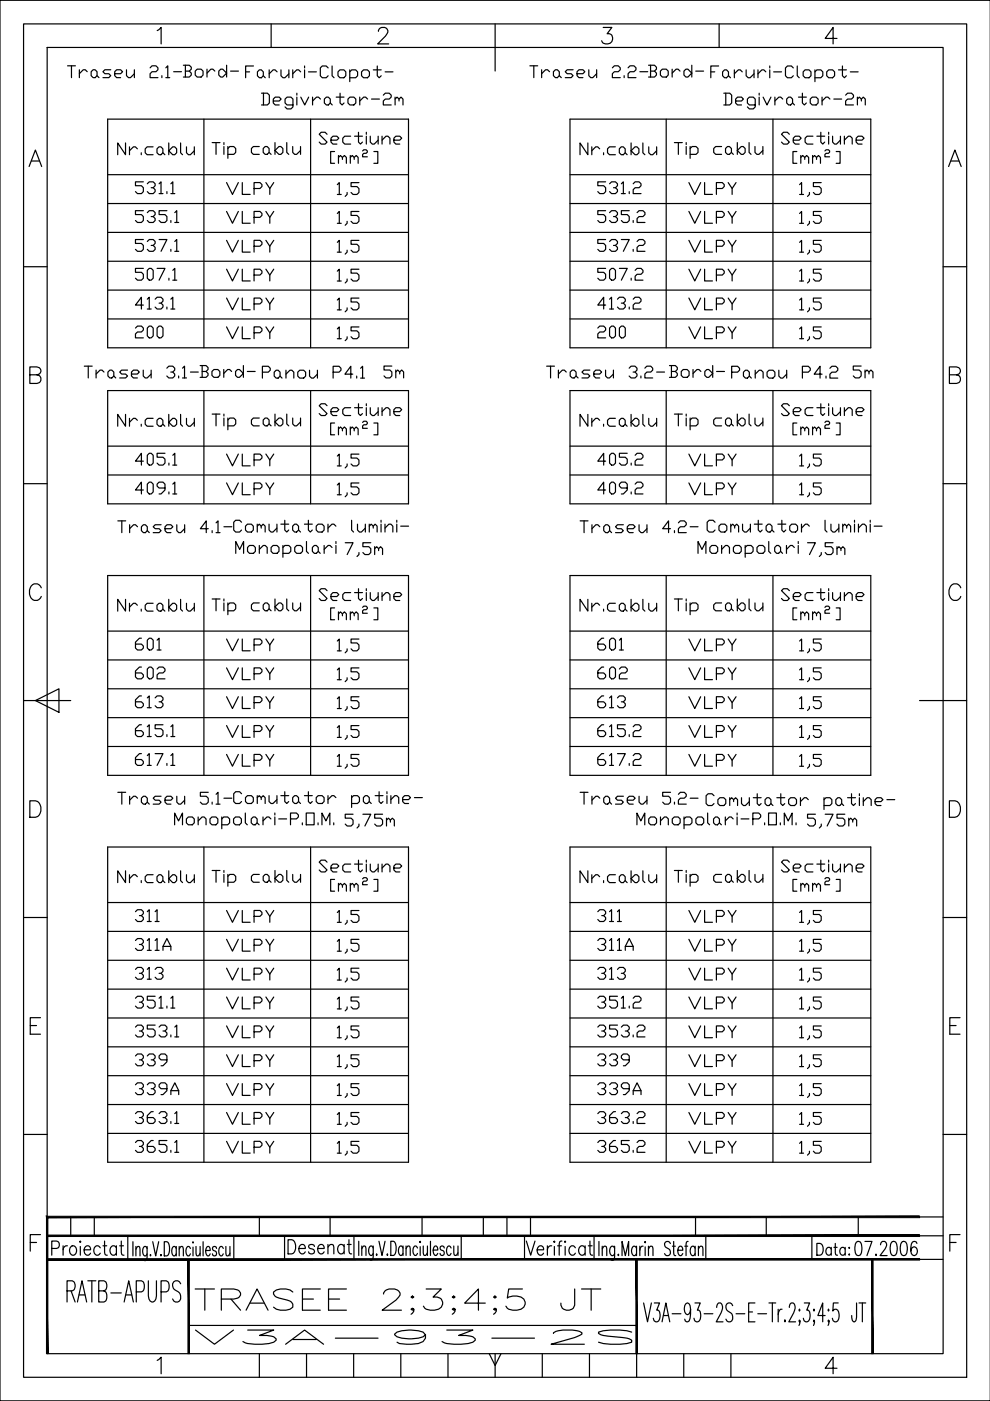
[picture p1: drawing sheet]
<svg xmlns="http://www.w3.org/2000/svg" width="210mm" height="297mm" viewBox="0 0 210 297" stroke-linecap="round" stroke-linejoin="round" font-family="sans-serif">
<!-- layer: 0 -->
<g fill="none" stroke="#000" stroke-width=".25">
<path d="M5 5.1h200v286.9h-200zM10 10.1h190v276.9h-190zM33.3 6.5l.9-.7v3.5M53.7 14h-1.6v2.5M55 14.8h.4l.4 .4v.9l-.4 .4h-.4l-.4-.4v-.9zM55.4 19.8h1.3l.4 .4v1.6l-.4 .5h-1.3M55.8 16.1l.4 .4M55.9 19.8v2.5M57.1 14.8v1.7M57.5 5.1v5M58.7 15.2l-.4-.4h-.4l-.8 .8M59.6 14.8v1.3l.4 .4h.4l.8-.9"/>
<path d="M61.2 14.8v1.7M62.1 14.8v1.7M62.9 19.8v.4M63.7 15.2l-.4-.4h-.4l-.8 .8M64.6 14v.4M64.6 14.8v1.7M65.4 15.2h1.7M69.6 14.4l-.4-.4h-.9l-.4 .4v1.7l.4 .4h.9l.4-.4M70.4 14v2.1l.4 .4M72.1 14.8h.8l.4 .4v.9l-.4 .4h-.8l-.4-.4v-.9zM72.1 19.8v2l.4 .5 .4-.5M74.2 15.2l.4-.4h.8l.4 .4v.9l-.4 .4h-1.2"/>
<path d="M74.2 14.8v2.5M76.7 15.2l.4-.4h.8l.4 .4v.9l-.4 .4h-.8l-.4-.4zM79.2 14.8h1.6M80 14v2.1l.4 .4 .4-.4M80.2 6.6a.87 .87 0 0 1 .7-.8h.7a.85 .85 0 0 1 .5 1.4l-2 2.1h2.3M81.7 15.2h1.6M105 5.1v10M127.9 5.8h1.8l-1 1.4a1.12 1.12 0 0 1 1.2 1.2 1.12 1.12 0 0 1-1.5 .9l-.5-.1-.3-.6M152.4 14h-1.7v2.5M152.5 5.1v5M153.5 19.8h1.2l.4 .4v1.6l-.4 .5h-1.2M153.6 14.8h.4l.5 .4v.9l-.5 .4h-.4l-.4-.4v-.9z"/>
<path d="M153.9 19.8v2.5M154.5 16.1l.4 .4M155.7 14.8v1.7M157.4 15.2l-.4-.4h-.5l-.8 .8M158.2 14.8v1.3l.4 .4h.4l.9-.9M159.9 14.8v1.7M160.7 14.8v1.7M161 19.8v.4M162.4 15.2l-.4-.4h-.5l-.8 .8M163.2 14v.4M163.2 14.8v1.7M164 15.2h1.7"/>
<path d="M168.2 14.4l-.4-.4h-.8l-.5 .4v1.7l.5 .4h.8l.4-.4M169 14v2.1l.4 .4M170.1 19.8v2l.4 .5 .5-.5M170.7 14.8h.8l.4 .4v.9l-.4 .4h-.8l-.4-.4v-.9zM172.8 15.2l.4-.4h.8l.5 .4v.9l-.5 .4h-1.2M172.8 14.8v2.5M175.3 15.2l.4-.4h.8l.5 .4v.9l-.5 .4h-.8l-.4-.4zM177.5 8.1h-2.5l1.6-2.3v3.5M177.8 14.8h1.7M178.6 14v2.1l.4 .4 .5-.4M180.3 15.2h1.6M210 .1h-210v296.9h210"/>
<path d="M6.2 35.3l1.3-3.5 1.3 3.5M6.7 34.1h1.6M22.8 25.3h63.8v48.4h-63.8zM22.8 37h63.8M43.2 25.3v48.4M45 30.2h1.6M45.8 30.2v2.5M47.5 30.2v.5M47.5 31.1v1.6M48.3 31.5l.4-.4h.9l.4 .4v.8l-.4 .4h-1.3M48.3 31.1v2.5M55 31.1h-1.3l-.4 .4v.8l.4 .4h1.3"/>
<path d="M56.2 31.1h.4l.5 .4v.8l-.5 .4h-.4l-.4-.4v-.8zM57.1 32.3l.4 .4M57.9 21.4h1.3l.4-.4-.4-.4h-.8l-.5 .4v.8l.5 .5h.8M58.3 31.9l.8-.8h.5l.4 .4v.8l-.4 .4h-.5zM58.3 30.2v2.5M60.8 30.2v2.1l.4 .4M62.1 31.1v1.2l.4 .4h.4l.8-.8M62.1 22.3h-1.2l-.5-.5v-.8l.5-.4h.8l.4 .4v1.7l-.4 .4h-.8l-.5-.4M62.9 20.6v1.7M63.7 31.1v1.6M63.8 20.6l.8 1.7 .8-1.7M65.9 25.3v48.4"/>
<path d="M66.3 20.6v1.7M67.9 21l-.4-.4h-.4l-.8 .8M68.8 21l.4-.4h.4l.4 .4v.8l-.4 .5h-.4l-.4-.5zM70 21.8l.4 .5M71.3 20.6h1.6M71.5 39.1l.4-.4v2.5M74.2 20.6h.8l.4 .4v.8l-.4 .5h-.8l-.4-.5v-.8zM76.1 38.7h-1.7v.9h1.3l.4 .4v.8l-.4 .4h-.8l-.5-.4M76.3 20.6v1.7M77.9 21l-.4-.4h-.4l-.8 .8M78.8 21h1.6M81.3 20.2l.4-.4h.8l.4 .4v.4l-.4 .4h-.8l-.4 .4v.9h1.6"/>
<path d="M83.8 21l.4-.4 .4 .4v.4M83.8 20.6v1.7M84.6 21l.4-.4 .4 .4v1.3M120.9 37h63.7M120.9 25.3h63.7v48.4h-63.7zM141.2 25.3v48.4M143 30.2h1.7M143.8 30.2v2.5M145.5 30.2v.5M145.5 31.1v1.6M146.3 31.5l.4-.4h.9l.4 .4v.8l-.4 .4h-1.3M146.3 31.1v2.5"/>
<path d="M153 31.1h-1.3l-.4 .4v.8l.4 .4h1.3M154.2 31.1h.5l.4 .4v.8l-.4 .4h-.5l-.4-.4v-.8zM155.1 32.3l.4 .4M156 21.4h1.2l.4-.4-.4-.4h-.8l-.4 .4v.8l.4 .5h.8M156.3 31.9l.9-.8h.4l.4 .4v.8l-.4 .4h-.4zM156.3 30.2v2.5M158.8 30.2v2.1l.4 .4M160.1 31.1v1.2l.4 .4h.4l.8-.8M160.1 22.3h-1.2l-.4-.5v-.8l.4-.4h.8l.4 .4v1.7l-.4 .4h-.8l-.4-.4M161 20.6v1.7M161.7 31.1v1.6M161.8 20.6l.8 1.7 .9-1.7"/>
<path d="M163.9 25.3v48.4M164.3 20.6v1.7M166 21l-.5-.4h-.4l-.8 .8M166.8 21l.4-.4h.4l.4 .4v.8l-.4 .5h-.4l-.4-.5zM168 21.8l.5 .5M169.3 20.6h1.7M169.5 39.1l.5-.4v2.5M171.8 21l.4-.4h.8l.5 .4v.8l-.5 .5h-.8l-.4-.5zM174.1 38.7h-1.6v.9h1.2l.4 .4v.8l-.4 .4h-.8l-.4-.4M174.3 20.6v1.7M176 21l-.5-.4h-.4l-.8 .8M176.8 21h1.7"/>
<path d="M179.3 20.2l.4-.4h.8l.5 .4v.4l-.5 .4h-.8l-.4 .4v.9h1.7M181.8 21l.4-.4 .4 .4v.4M181.8 20.6v1.7M182.6 21l.4-.4 .5 .4v1.3M201.1 35.3l1.4-3.5 1.3 3.5M201.6 34.1h1.7M5 56.6h5M22.8 55.4h63.8M22.8 49.3h63.8M22.8 43.2h63.8M71.5 57.5l.4-.4v2.5M71.5 41.2h.8"/>
<path d="M71.5 59.6h.8M73.6 40.8v.4l-.4 .4M73.6 59.2v.4l-.4 .4M76.1 57.1h-1.7v.8h1.3l.4 .4v.9l-.4 .4h-.8l-.5-.4M120.9 55.4h63.7M120.9 49.3h63.7M120.9 43.2h63.7M169.5 57.5l.5-.4v2.5M169.5 41.2h.9M169.5 59.6h.9M171.6 40.8v.4l-.4 .4M171.6 59.2v.4l-.4 .4"/>
<path d="M174.1 57.1h-1.6v.8h1.2l.4 .4v.9l-.4 .4h-.8l-.4-.4M200 56.6h5M6.3 79.5h1.5l.5-.2a.8 .8 0 0 0 0-1.3l-.5-.2h-1.5v3.5h1.5a.92 .92 0 0 0 .9-.9 .92 .92 0 0 0-.9-.9M22.8 61.5h63.8M22.8 67.6h63.8M120.9 61.5h63.7M120.9 67.6h63.7M201.3 79.5h1.5l.5-.2a.82 .82 0 0 0 0-1.3l-.5-.2h-1.5v3.5h1.5a.92 .92 0 0 0 .9-.9 .92 .92 0 0 0-.9-.9M22.8 82.8h63.8v24h-63.8zM22.8 94.6h63.8M43.2 82.8v24M45 87.8h1.6"/>
<path d="M45.8 87.8v2.5M47.5 87.8v.4M47.5 88.6v1.7M48.3 89l.4-.4h.9l.4 .4v.9l-.4 .4h-1.3M48.3 88.6v2.5M55 88.6h-1.3l-.4 .4v.9l.4 .4h1.3M55.8 89l.4-.4h.4l.5 .4v.9l-.5 .4h-.4l-.4-.4zM57.1 89.9l.4 .4M58.3 89.5l.8-.9h.5l.4 .4v.9l-.4 .4h-.5zM58.3 87.8v2.5M60.8 87.8v2.1l.4 .4M62.1 88.6v1.3l.4 .4h.4l.8-.8"/>
<path d="M63.7 88.6v1.7M65.9 82.8v24M71.5 96.7l.4-.4v2.5M71.5 98.8h.8M73.6 98.4v.4l-.4 .4M76.1 96.3h-1.7v.8h1.3l.4 .4v.9l-.4 .4h-.8l-.5-.4M120.9 82.8h63.7v24h-63.7zM120.9 94.6h63.7M141.2 82.8v24M143 87.8h1.7M143.8 87.8v2.5M145.5 87.8v.4"/>
<path d="M145.5 88.6v1.7M146.3 89l.4-.4h.9l.4 .4v.9l-.4 .4h-1.3M146.3 88.6v2.5M153 88.6h-1.3l-.4 .4v.9l.4 .4h1.3M153.8 89l.4-.4h.5l.4 .4v.9l-.4 .4h-.5l-.4-.4zM155.1 89.9l.4 .4M156.3 89.5l.9-.9h.4l.4 .4v.9l-.4 .4h-.4zM156.3 87.8v2.5M158.8 87.8v2.1l.4 .4M160.1 88.6v1.3l.4 .4h.4l.8-.8M161.7 88.6v1.7M163.9 82.8v24"/>
<path d="M169.5 96.7l.5-.4v2.5M169.5 98.8h.9M171.6 98.4v.4l-.4 .4M174.1 96.3h-1.6v.8h1.2l.4 .4v.9l-.4 .4h-.8l-.4-.4M5 102.5h5M22.8 100.7h63.8M50 117.3v-2.5l.8 1.7 .8-1.7v2.5M52.9 115.7h.8l.4 .4v.8l-.4 .4h-.8l-.4-.4v-.8zM55 116.5l.8-.8h.4l.5 .4v1.2M55 115.7v1.6M57.5 116.1l.4-.4h.8l.5 .4v.8l-.5 .4h-.8l-.4-.4zM60 116.1l.4-.4h.8l.4 .4v.8l-.4 .4h-1.2"/>
<path d="M60 115.7v2.4M62.9 115.7h.8l.4 .4v.8l-.4 .4h-.8l-.4-.4v-.8zM65 114.8v2.1l.4 .4M66.6 115.7h.5l.4 .4v.8l-.4 .4h-.5l-.4-.4v-.8zM67.5 116.9l.4 .4M68.7 115.7v1.6M70.4 116.1l-.4-.4h-.4l-.9 .8M120.9 100.7h63.7M148 117.3v-2.5l.8 1.7 .9-1.7v2.5M150.9 115.7h.9l.4 .4v.8l-.4 .4h-.9l-.4-.4v-.8zM153 116.5l.8-.8h.5l.4 .4v1.2M153 115.7v1.6"/>
<path d="M155.9 115.7h.8l.5 .4v.8l-.5 .4h-.8l-.4-.4v-.8zM158 116.1l.4-.4h.8l.5 .4v.8l-.5 .4h-1.2M158 115.7v2.4M160.5 116.1l.4-.4h.8l.5 .4v.8l-.5 .4h-.8l-.4-.4zM163 114.8v2.1l.4 .4M164.7 115.7h.4l.4 .4v.8l-.4 .4h-.4l-.4-.4v-.8zM165.5 116.9l.4 .4M166.8 115.7v1.6M168.4 116.1l-.4-.4h-.4l-.8 .8M200 102.5h5M8.8 124.6a1.28 1.28 0 0 0-1.5-.8 1.28 1.28 0 0 0-1 1.3 1.52 1.52 0 0 0 .3 1.7 1.52 1.52 0 0 0 1.6 .3l.6-.6M22.8 122h63.8v42.4h-63.8z"/>
<path d="M22.8 133.8h63.8M22.8 139.9h63.8M43.2 122v42.4M45 127h1.6M45.8 127v2.5M47.5 127v.4M47.5 127.8v1.7M48.3 128.3l.4-.5h.9l.4 .5v.8l-.4 .4h-1.3M48.3 127.8v2.5M55 127.8h-1.3l-.4 .5v.8l.4 .4h1.3M56.2 127.8h.4l.5 .5v.8l-.5 .4h-.4l-.4-.4v-.8zM57.1 129.1l.4 .4"/>
<path d="M58.3 127v2.5M59.1 127.8h.5l.4 .5v.8l-.4 .4h-.5l-.8-.8zM60.8 127v2.1l.4 .4M62.1 127.8v1.3l.4 .4h.4l.8-.8M63.7 127.8v1.7M65.9 122v42.4M120.9 122h63.7v42.4h-63.7zM120.9 133.8h63.7M120.9 139.9h63.7M141.2 122v42.4M143 127h1.7M143.8 127v2.5"/>
<path d="M145.5 127v.4M145.5 127.8v1.7M146.3 128.3l.4-.5h.9l.4 .5v.8l-.4 .4h-1.3M146.3 127.8v2.5M153 127.8h-1.3l-.4 .5v.8l.4 .4h1.3M154.2 127.8h.5l.4 .5v.8l-.4 .4h-.5l-.4-.4v-.8zM155.1 129.1l.4 .4M156.3 128.7l.9-.9h.4l.4 .5v.8l-.4 .4h-.4zM156.3 127v2.5M158.8 127v2.1l.4 .4M160.1 127.8v1.3l.4 .4h.4l.8-.8M161.7 127.8v1.7"/>
<path d="M163.9 122v42.4M203.7 124.6a1.29 1.29 0 0 0-1.5-.8 1.29 1.29 0 0 0-1 1.3 1.61 1.61 0 0 0 1.7 2.2l.6-.5 .2-.3M5 148.5h10M7.5 148.5l5-2.5v5zM22.8 146h63.8M22.8 152.2h63.8M22.8 158.3h63.8M30 159.8h-.4l-.9 .8v1.3l.4 .4h.9l.4-.4v-.4l-.4-.5h-1.3M32.9 159.8h1.7l-1.3 2.5M71.5 148.1l.4-.4v2.5M71.5 150.2h.8M73.6 149.8v.4l-.4 .4"/>
<path d="M76.1 147.7h-1.7v.9h1.3l.4 .4v.8l-.4 .4h-.8l-.5-.4M120.9 146h63.7M120.9 152.2h63.7M120.9 158.3h63.7M169.5 148.1l.5-.4v2.5M169.5 150.2h.9M171.6 149.8v.4l-.4 .4M174.1 147.7h-1.6v.9h1.2l.4 .4v.8l-.4 .4h-.8l-.4-.4M195 148.5h10M6.3 169.8h1.2a1.86 1.86 0 0 1 1.2 1.7 1.86 1.86 0 0 1-1.2 1.8h-1.2zM22.8 179.6h63.8v66.8h-63.8zM31.2 160.2l.4-.4v2.5"/>
<path d="M31.2 162.3h.9M35.4 161.9v.4M36.2 160.2l.4-.4v2.5M36.2 162.3h.9M37 174.9v-2.5l.9 1.6 .8-1.6v2.5M39.5 173.6l.4-.4h.9l.4 .4v.9l-.4 .4h-.9l-.4-.4zM42 174l.9-.8h.4l.4 .4v1.3M42 173.2v1.7M43.2 179.6v66.8M44.9 173.2h.9l.4 .4v.9l-.4 .4h-.9l-.4-.4v-.9zM47 173.6l.4-.4h.9l.4 .4v.9l-.4 .4h-1.3M47 173.2v2.5"/>
<path d="M49.9 173.2h.9l.4 .4v.9l-.4 .4h-.9l-.4-.4v-.9zM52 172.4v2.1l.4 .4M52 169.1l.5-.4h.8l.4 .4v.8l-.4 .5h-.8l-.5-.5zM53.3 173.6l.4-.4h.4l.4 .4v.9l-.4 .4h-.4l-.4-.4zM54.5 174.5l.4 .4M54.5 169.1l.5-.4 .4 .4v.4M54.5 168.7v1.7M55.4 169.1l.4-.4 .4 .4v1.3M55.8 173.2v1.7M57 168.7v1.2l.5 .5h.4l.8-.9M57.4 173.6l-.4-.4h-.4l-.8 .8M58.3 172.4v.4"/>
<path d="M58.3 173.2v1.7M58.7 168.7v1.7M59.1 173.6h1.7M59.6 168.7h1.6M60.4 167.9v2l.4 .5 .4-.5M61.6 173.6h1.3l.4-.4v-.4l-.4-.4h-1.3v2.5M62.1 169.1l.4-.4h.4l.4 .4v.8l-.4 .5h-.4l-.4-.5zM63.3 169.9l.4 .5M64.1 174.5v.4M64.5 168.7h1.7M64.9 172.4h1.7v2.5h-1.7zM65.4 167.9v2l.4 .5 .4-.5"/>
<path d="M65.9 179.6v66.8M67 169.1l.5-.4h.8l.4 .4v.8l-.4 .5h-.8l-.5-.5zM67.4 174.5v.4M68.3 174.9v-2.5l.8 1.6 .8-1.6v2.5M69.5 168.7v1.7M71.2 169.1l-.4-.4h-.4l-.9 .8M74.5 169.1l.5-.4h.8l.4 .4v.8l-.4 .5h-1.3M74.5 168.7v2.5M77 169.1l.5-.4h.4l.4 .4v.8l-.4 .5h-.4l-.5-.5zM79.5 168.7h1.7M80.4 167.9v2l.4 .5 .4-.5M82 167.9v.4"/>
<path d="M82 168.7v1.7M82.9 169.5l.8-.8h.4l.4 .4v1.3M82.9 168.7v1.7M85.4 169.5h1.2l.4-.4-.4-.4h-.8l-.4 .4v.8l.4 .5h.8M87.9 169.1h1.6M120.9 179.6h63.7v66.8h-63.7zM135 174.9v-2.5l.9 1.6 .8-1.6v2.5M137.5 173.6l.5-.4h.8l.4 .4v.9l-.4 .4h-.8l-.5-.4zM140 174l.9-.8h.4l.4 .4v1.3M140 173.2v1.7M141.2 179.6v66.8M142.5 173.6l.5-.4h.8l.4 .4v.9l-.4 .4h-.8l-.5-.4z"/>
<path d="M145 173.6l.5-.4h.8l.4 .4v.9l-.4 .4h-1.3M145 173.2v2.5M163.9 179.6v66.8M201.3 169.8h1.2a1.86 1.86 0 0 1 1.2 1.7 1.86 1.86 0 0 1-1.2 1.8h-1.2zM5 194.5h5M22.8 191.4h63.8M22.8 197.5h63.8M45 184.6h1.6M45.8 184.6v2.5M47.5 184.6v.4M47.5 185.4v1.7M48.3 185.8l.4-.4h.9l.4 .4v.8l-.4 .5h-1.3"/>
<path d="M48.3 185.4v2.5M55 185.4h-1.3l-.4 .4v.8l.4 .5h1.3M55.8 185.8l.4-.4h.4l.5 .4v.8l-.5 .5h-.4l-.4-.5zM57.1 186.6l.4 .5M58.3 186.2l.8-.8h.5l.4 .4v.8l-.4 .5h-.5zM58.3 184.6v2.5M60.8 184.6v2l.4 .5M62.1 185.4v1.2l.4 .5h.4l.8-.9M63.7 185.4v1.7M120.9 191.4h63.7M120.9 197.5h63.7M143 184.6h1.7"/>
<path d="M143.8 184.6v2.5M145.5 184.6v.4M145.5 185.4v1.7M146.3 185.8l.4-.4h.9l.4 .4v.8l-.4 .5h-1.3M146.3 185.4v2.5M153 185.4h-1.3l-.4 .4v.8l.4 .5h1.3M153.8 185.8l.4-.4h.5l.4 .4v.8l-.4 .5h-.5l-.4-.5zM155.1 186.6l.4 .5M156.3 186.2l.9-.8h.4l.4 .4v.8l-.4 .5h-.4zM156.3 184.6v2.5M158.8 184.6v2l.4 .5M160.1 185.4v1.2l.4 .5h.4l.8-.9"/>
<path d="M161.7 185.4v1.7M200 194.5h5M6.4 217.4h1.3M8.6 215.8h-2.2v3.5h2.2M22.8 215.8h63.8M22.8 203.6h63.8M22.8 209.7h63.8M71.5 205.7l.4-.4v2.5M71.5 207.8h.8M73.6 207.4v.4l-.4 .4M76.1 205.3h-1.7v.8h1.3l.4 .4v.9l-.4 .4h-.8l-.5-.4M120.9 215.8h63.7"/>
<path d="M120.9 203.6h63.7M120.9 209.7h63.7M169.5 205.7l.5-.4v2.5M169.5 207.8h.9M171.6 207.4v.4l-.4 .4M174.1 205.3h-1.6v.8h1.2l.4 .4v.9l-.4 .4h-.8l-.4-.4M201.4 217.4h1.3M203.5 215.8h-2.1v3.5h2.1M22.8 234.2h63.8M22.8 228.1h63.8M22.8 222h63.8M71.5 224.1l.4-.5v2.5"/>
<path d="M71.5 226.1h.8M73.6 225.7v.4l-.4 .5M76.1 223.6h-1.7v.9h1.3l.4 .4v.8l-.4 .4h-.8l-.5-.4M120.9 234.2h63.7M120.9 228.1h63.7M120.9 222h63.7M169.5 224.1l.5-.5v2.5M169.5 226.1h.9M171.6 225.7v.4l-.4 .5M174.1 223.6h-1.6v.9h1.2l.4 .4v.8l-.4 .4h-.8l-.4-.4M5 240.5h5M22.8 240.3h63.8"/>
<path d="M71.5 242.4l.4-.4v2.5M71.5 244.5h.8M73.6 244.1v.4l-.4 .4M76.1 242h-1.7v.8h1.3l.4 .4v.9l-.4 .4h-.8l-.5-.4M120.9 240.3h63.7M169.5 242.4l.5-.4v2.5M169.5 244.5h.9M171.6 244.1v.4l-.4 .4M174.1 242h-1.6v.8h1.2l.4 .4v.9l-.4 .4h-.8l-.4-.4M195 258h5M200 240.5h5M6.4 263.4h1.3"/>
<path d="M8.6 261.8h-2.2v3.5M195 267h5M195 262h5M201.4 263.4h1.3M203.5 261.8h-2.1v3.5M33.3 288.4l.9-.6v3.5M55 287v5M65 287v5M75 287v5M85 287v5M95 287v5M103.7 287l1.3 2.5 1.2-2.5"/>
<path d="M105 287v5M115 287v5M125 287v5M135 287v5M145 287v5M155 287v5M177.5 290.1h-2.5l1.6-2.3v3.5"/>
</g>
<!-- layer: INDICATOR -->
<g fill="none" stroke="#000" stroke-width=".25">
<path d="M15 258v4M20 258v4M55 258v4M70 258v4M89.5 258v4M102.5 258v4M107.5 258v4M112.5 258v4M147.5 258v4M162.5 258v4M182 258v4M11 264.7h1a.81 .81 0 0 0 .6-.8 .81 .81 0 0 0-.6-.8h-1v3"/>
<path d="M13.4 264.1v2M14.2 273.7h1.1a1.22 1.22 0 0 0 0-2.1h-1.1v4.5M14.3 264.1a.8 .8 0 0 0-.9 .9M15.1 273.7l.8 2.4M15.1 264.3a.8 .8 0 0 1 .9 .1 .8 .8 0 0 1 .2 .9 .81 .81 0 0 1-.9 .8 1.17 1.17 0 0 1-.2-1.8zM16.4 276.1l1-4.5 1 4.5M16.8 274.5h1.2M17 263.1l.1 .2-.1 .1-.1-.1zM17 264.3v1.8M17.8 265h1.4a.66 .66 0 0 0-.4-.8 .66 .66 0 0 0-.9 .4 .99 .99 0 0 0 .8 1.5l.5-.4M18.6 271.6h1.7M19.5 271.6v4.5"/>
<path d="M20.9 273.7h1.1a1.22 1.22 0 0 0 0-2.1h-1.1v4.5h1.1a1.39 1.39 0 0 0 0-2.4M21.3 264.6a.67 .67 0 0 0-.7-.5 .67 .67 0 0 0-.6 .5 1 1 0 0 0 .8 1.5l.5-.4M21.8 264.1h.8M22.2 263.1v2.5l.1 .4 .4 .1M23.5 274.1h2.2M24.7 264.6a.66 .66 0 0 0-.6-.5 .66 .66 0 0 0-.7 .5 1 1 0 0 0 .8 1.5l.5-.4M24.7 264.1v2M25.4 264.1h.8M25.7 263.1v2.5l.1 .4 .5 .1M26.3 276.1l1-4.5 1 4.5M26.7 274.5h1.2M27.1 262v5"/>
<path d="M28.2 263.3v3M28.8 264.8l.4-.5 .4 .1 .1 1.9M28.8 264.3v2M28.9 273.9h1.1a1.4 1.4 0 0 0 0-2.3h-1.1v4.5M31.2 264.3l-.1 2.7-.2 .3-.4-.2M31.2 264.7l-.3-.4h-.3a1.45 1.45 0 0 0 0 2h.3l.3-.5M31.5 271.6v3.2l.3 1 .4 .3 .6-.3 .3-.4 .1-3.8M31.9 266v.3zM32.4 263.3l.6 3 .6-3M34.1 266v.3zM34.2 273.9h1.1a1.4 1.4 0 0 0 0-2.3h-1.1v4.5M34.8 263.3h.6a2.24 2.24 0 0 1 0 3h-.6z"/>
<path d="M37.4 264.7l-.3-.4h-.3a1.45 1.45 0 0 0 0 2h.3l.3-.5M37.4 264.3v2M38 264.8l.4-.5 .4 .1 .1 1.9M38 264.3v2M38.3 272.2a.92 .92 0 0 0-1.3-.6 .92 .92 0 0 0-.3 1.4l.4 .5a1.52 1.52 0 0 1 1 2.3 .87 .87 0 0 1-1.5-.4M40.4 264.7l-.3-.4h-.3a1.45 1.45 0 0 0 0 2h.3l.3-.5M40.9 263.3v.3zM40.9 264.4v1.9M41.6 264.3v1.8l.4 .2 .4-.6M42.4 264.3v2M43.1 263.3v3M43.6 265.1h1l-.2-.7-.4-.1a1.43 1.43 0 0 0 0 2h.2l.4-.5"/>
<path d="M45.9 264.7l-.1-.3-.2-.1-.5 .1-.1 .3 .3 .4 .5 .3a.56 .56 0 0 1-.4 .9l-.3-.2-.1-.3M47.3 264.7l-.3-.4h-.2a1.45 1.45 0 0 0 0 2h.2l.3-.5M47.9 264.3l.1 1.8 .4 .2 .4-.6M48.8 264.3v2M49.6 262.2v5M60.3 261.9v5M61.1 262.8h.8a1.76 1.76 0 0 1 0 3h-.8zM63.4 264.7h1.3a.67 .67 0 0 0-.4-.8 .67 .67 0 0 0-.8 .4 1.01 1.01 0 0 0 .8 1.5l.4-.4M66.7 264.3a.67 .67 0 0 0-.7-.5 .67 .67 0 0 0-.6 .5l.4 .4 .5 .1a.55 .55 0 0 1 .3 .9 .71 .71 0 0 1-1.2-.3M67.4 264.7h1.3a.67 .67 0 0 0-.4-.8 .67 .67 0 0 0-.8 .4 1.01 1.01 0 0 0 .8 1.5l.4-.4M69.5 264.4l.6-.6 .6 .2 .1 1.8M69.5 263.8v2"/>
<path d="M73 264.3a.67 .67 0 0 0-.7-.5 .67 .67 0 0 0-.6 .5 1.01 1.01 0 0 0 .8 1.5l.5-.4M73 263.8v2M73.6 263.8h.8M74 262.8v2.5l.1 .4 .5 .1M75 262v5M76.1 263.2v3M76.7 264.7l.4-.5 .4 .1 .1 1.9M76.7 264.2v2M79.1 264.2v2.7l-.3 .3-.4-.2M79.1 264.6l-.3-.4h-.2a1.4 1.4 0 0 0 0 2h.2l.3-.5M79.9 265.9v.3zM80.3 263.2l.7 3 .6-3"/>
<path d="M82.1 265.9v.3zM82.9 263.2h.5a2.21 2.21 0 0 1 0 3h-.5zM85.4 264.6l-.3-.4h-.2a1.43 1.43 0 0 0 0 2h.2l.3-.5M85.4 264.2v2M86.1 264.7l.4-.5 .4 .1 .1 1.9M86.1 264.2v2M88.5 264.6l-.3-.4h-.2a1.43 1.43 0 0 0 0 2h.2l.3-.5M89.1 263.2v.3zM89.1 264.3v1.9M89.7 264.2l.1 1.8 .4 .2 .4-.6M90.6 264.2v2M91.3 263.2v3"/>
<path d="M91.8 265h1v-.3a.53 .53 0 0 0-.6-.5 1.43 1.43 0 0 0 0 2h.3l.3-.5M94.2 264.6l-.1-.3-.2-.1-.5 .1v.6l.5 .3a.52 .52 0 0 1 .2 .7 .52 .52 0 0 1-.7 .1l-.1-.3M95.6 264.6l-.3-.4h-.2a1.43 1.43 0 0 0 0 2h.2l.3-.5M96.2 264.2l.1 1.8 .4 .2 .4-.6M97.1 264.2v2M97.8 262v5M111.2 262v5M111.6 263.1l.9 3 .9-3M113.9 265h1.4a.66 .66 0 0 0-.5-.8 .66 .66 0 0 0-.8 .4 1 1 0 0 0 .8 1.5l.5-.4M116.1 264.1v2M117 264.1a.8 .8 0 0 0-.9 .9M117.5 263.1l.2 .2-.2 .1z"/>
<path d="M117.5 264.3v1.8M118.2 264.1h.8M119.1 263.1l-.4 .2-.1 .4v2.4M119.8 263.1l.1 .2-.1 .1-.1-.1zM119.8 264.3v1.8M122 264.6a.66 .66 0 0 0-.6-.5 .66 .66 0 0 0-.7 .5 1 1 0 0 0 .8 1.5l.5-.4M124.1 264.6a.67 .67 0 0 0-.7-.5 .67 .67 0 0 0-.6 .5 .99 .99 0 0 0 .8 1.5l.5-.4M124.1 264.1v2M124.7 264.1h.8M125.1 263.1v2.5l.1 .4 .5 .1M126 262v5M127 263.2v3"/>
<path d="M127.7 264.8l.4-.6 .5 .2 .1 1.8M127.7 264.2v2M130.3 264.2l-.1 2.7-.2 .3-.5-.1M130.3 264.6l-.3-.4h-.3a1.35 1.35 0 0 0 0 2h.3l.3-.4M131.1 265.9v.3zM131.9 266.2v-3l.7 3 .7-3v3M135 264.6l-.4-.4h-.3a1.33 1.33 0 0 0 0 2h.3l.4-.4M135 264.2v2M135.7 264.2v2M136.4 264.2l-.5 .2-.2 .7M136.5 276.3l.8 4 .8-4M136.8 263.2v.3z"/>
<path d="M136.8 264.4v1.8M137.5 264.8l.4-.6 .5 .2 .1 1.8M137.5 264.2v2M138.7 276.3h1.1l-.6 1.5h.3a1.75 1.75 0 0 1-.2 2.5 .71 .71 0 0 1-.8-.8M140.7 278.9h1M142.1 263.6a.67 .67 0 0 0-1.1-.2 .67 .67 0 0 0 .3 1.1 1.06 1.06 0 0 1 .8 1.3 .64 .64 0 0 1-.6 .4 .64 .64 0 0 1-.6-.4M142.5 278.5h1.9M142.6 264.2h.6M142.8 263.2v2.4l.1 .5 .4 .1M143.7 265.1h1.1v-.3a.55 .55 0 0 0-.7-.6 1.35 1.35 0 0 0 0 2h.3l.4-.4M145.2 264.2h.6M145.9 263.2l-.4 .2v.4v2.4"/>
<path d="M146.4 277.6l-.3 .9-.4 .2a1.55 1.55 0 0 1 0-2.4l.4 .1a4.8 4.8 0 0 1 0 3.7l-.5 .2-.3-.2-.1-.4M147.3 276.3h1.2l-.6 1.5h.3a1.76 1.76 0 0 1-.2 2.5 .7 .7 0 0 1-.9-.8M147.4 264.6l-.4-.4h-.2a1.35 1.35 0 0 0 0 2h.2l.4-.4M147.4 264.2v2M148.1 264.8l.4-.6 .5 .2v1.8M148.1 264.2v2M149.3 278.5h1.8M149.6 262v5M152 277.2v-.2a.71 .71 0 0 1 .8-.7 1.59 1.59 0 0 1 .1 2l-1 2h1.4M155.3 276.8l-.5-.5a.92 .92 0 0 0-.9 .6 .92 .92 0 0 0 .4 1.1 1.28 1.28 0 0 1 1 .9 1.28 1.28 0 0 1-.5 1.4l-.7-.2-.2-.4M156.1 278.5h1.8M158.7 278.2h.9"/>
<path d="M160.1 276.3h-1.4v4h1.4M160.7 278.5h1.8M163 276.3h1.5M163.8 276.3v4M165 277.6v2.7M165.8 277.6h-.3l-.2 .2-.3 .9M166.4 279.9v.4zM167.4 277.2v-.2a.7 .7 0 0 1 .8-.7 1.59 1.59 0 0 1 .1 2l-1.1 2h1.5M169.5 277.6v.4zM170.5 276.3h1.2l-.7 1.5h.4a1.76 1.76 0 0 1-.3 2.5 .7 .7 0 0 1-.8-.8M172.1 262v5M172.6 277.6v.4z"/>
<path d="M173.2 263.6h.7a1.47 1.47 0 0 1 0 2.5h-.7zM174.9 278.9h-1.5l1-2.6v4M175.7 277.6v.4zM176.2 264.8l-.1-.2a.79 .79 0 0 0-1 .4 .79 .79 0 0 0 .3 1 .53 .53 0 0 0 .8-.2M176.2 264.5v1.6M176.8 264.5h.7M177.1 263.6v2l.1 .4 .4 .1M177.7 276.3h-1l-.1 1.7 .4-.4h.3a1.74 1.74 0 0 1 0 2.7 .71 .71 0 0 1-.8-.8M179.2 264.8l-.2-.2a.79 .79 0 0 0-1 .4 .79 .79 0 0 0 .3 1 .53 .53 0 0 0 .9-.2M179.2 264.5v1.6M180.1 264.5v.2zM180.1 265.9v.2z"/>
<path d="M181.6 263.4l.5-.2a1.49 1.49 0 0 1 .6 1.7l-.3 1.2-.5 .1a1.5 1.5 0 0 1-.6-1.7zM181.6 276.3v3l-.2 .8-.4 .2a1.3 1.3 0 0 1-.4-1.4M182.1 276.3h1.5M182.8 276.3v4M183.4 263.2h1.5l-1.1 3M185.7 265.9v.3zM186.7 263.9l.2-.5 .7-.2a.98 .98 0 0 1 .1 1.6l-1.1 1.4h1.5M189.1 263.4l.5-.2a1.52 1.52 0 0 1 .6 1.7l-.3 1.2-.5 .1a1.49 1.49 0 0 1-.7-1.7zM191.2 263.4l.5-.2a1.49 1.49 0 0 1 .7 1.7l-.4 1.2-.5 .1a1.49 1.49 0 0 1-.6-1.7zM194.4 263.6l-.1-.2-.5-.2a1.7 1.7 0 0 0-.7 2l.1 .6 .6 .4a.95 .95 0 0 0 .7-.9 .95 .95 0 0 0-.7-1l-.4 .2-.3 .7M40 281h95M140.4 280.3l.8-4 .8 4"/>
<path d="M169.6 280.1l-.1 .2v-.4l.1 .5-.2 .6M172.7 280.1l-.1 .2v-.4l.1 .5-.2 .6M175.8 280.1l-.1 .2v-.4l.1 .5-.2 .6"/>
</g>
<g fill="#000" stroke="#000" stroke-width=".21">
<path d="M10.1 258.2h184.9v-.3zM9.9 257.9h185.1l-184.9 .3zM9.9 257.9l.2 29.1v-28.8zM9.9 257.9l.2 29.1h-.2z"/>
<path d="M10 262.2h185v-.3zM10 261.9h185l-185 .3z"/>
<path d="M10 267.2h185v-.3zM10 266.9h185l-185 .3z"/>
<path d="M39.8 267v20h.3zM39.8 267h.3v20z"/>
<path d="M134.8 267v20h.3zM134.8 267h.3v20z"/>
<path d="M184.8 267v20h.3zM184.8 267h.3v20z"/>
</g>
<text font-size="9.3" x="40.2" y="279.8">TRASEE 2;3;4;5 JT</text>
<text font-size="6.6" x="148.5" y="172.9">Comutator patine-</text>
<g font-size="6.2">
<text x="70.2" y="49">1,5</text>
<text x="168.3" y="49">1,5</text>
<text x="27.5" y="54.7">537.1</text>
<text x="70.2" y="55">1,5</text>
<text x="125.6" y="54.7">537.2</text>
<text x="168.3" y="55">1,5</text>
<text x="70.2" y="67.4">1,5</text>
<text x="168.3" y="67.4">1,5</text>
<text x="27.5" y="73">200</text>
<text x="70.2" y="73.4">1,5</text>
<text x="125.6" y="73">200</text>
<text x="168.3" y="73.4">1,5</text>
<text x="70.2" y="106.5">1,5</text>
<text x="168.3" y="106.5">1,5</text>
<text x="72" y="119.2">7,5m</text>
<text x="170" y="119.2">7,5m</text>
<text x="70.2" y="139.7">1,5</text>
<text x="168.3" y="139.7">1,5</text>
<text x="70.2" y="145.7">1,5</text>
<text x="168.3" y="145.7">1,5</text>
<text x="70.2" y="158">1,5</text>
<text x="168.3" y="158">1,5</text>
<text x="70.2" y="164">1,5</text>
<text x="125.6" y="163.7">617.2</text>
<text x="168.3" y="164">1,5</text>
<text x="72" y="176.7">5,75m</text>
<text x="170" y="176.7">5,75m</text>
<text x="66.3" y="186.3">Sectiune</text>
<text x="164.4" y="186.3">Sectiune</text>
<text x="70.2" y="197.2">1,5</text>
<text x="168.3" y="197.2">1,5</text>
<text x="70.2" y="203.2">1,5</text>
<text x="168.3" y="203.2">1,5</text>
<text x="70.2" y="215.5">1,5</text>
<text x="168.3" y="215.5">1,5</text>
<text x="70.2" y="221.5">1,5</text>
<text x="168.3" y="221.5">1,5</text>
<text x="70.2" y="233.9">1,5</text>
<text x="168.3" y="233.9">1,5</text>
<text x="70.2" y="239.9">1,5</text>
<text x="168.3" y="239.9">1,5</text>
<text x="46.9" y="245.9">VLPY</text>
<text x="145" y="245.9">VLPY</text>
<text x="40.2" y="286.1">V3A-93-2S</text>
</g>
<g font-size="5.7">
<text x="13.1" y="17.6">Traseu 2.1-</text>
<text x="37.7" y="17.6">Bord-</text>
<text x="111.1" y="17.6">Traseu 2.2-</text>
<text x="136.2" y="17.6">Bord-</text>
<text x="23.6" y="33.9">Nr.cablu</text>
<text x="66.3" y="31.7">Sectiune</text>
<text x="68.8" y="36">[mm ]</text>
<text x="121.7" y="33.9">Nr.cablu</text>
<text x="164.4" y="31.7">Sectiune</text>
<text x="166.9" y="36">[mm ]</text>
<text x="27.5" y="42.3">531.1</text>
<text x="46.9" y="42.3">VLPY</text>
<text x="125.6" y="42.3">531.2</text>
<text x="145" y="42.3">VLPY</text>
<text x="27.5" y="48.3">535.1</text>
<text x="46.9" y="48.7">VLPY</text>
<text x="125.6" y="48.3">535.2</text>
<text x="145" y="48.7">VLPY</text>
<text x="46.9" y="54.7">VLPY</text>
<text x="145" y="54.7">VLPY</text>
<text x="27.5" y="60.7">507.1</text>
<text x="46.9" y="60.7">VLPY</text>
<text x="125.6" y="60.7">507.2</text>
<text x="145" y="60.7">VLPY</text>
<text x="27.5" y="66.7">413.1</text>
<text x="46.9" y="67">VLPY</text>
<text x="125.6" y="66.7">413.2</text>
<text x="145" y="67">VLPY</text>
<text x="46.9" y="73">VLPY</text>
<text x="145" y="73">VLPY</text>
<text x="16.6" y="81.5">Traseu 3.1-</text>
<text x="41.3" y="81.1">Bord-</text>
<text x="54.3" y="81.5">Panou P4.1</text>
<text x="80.1" y="81.5">5m</text>
<text x="114.7" y="81.5">Traseu 3.2-</text>
<text x="140.8" y="81.1">Bord-</text>
<text x="153.8" y="81.5">Panou P4.2</text>
<text x="179.6" y="81.5">5m</text>
<text x="66.3" y="89.3">Sectiune</text>
<text x="164.4" y="89.3">Sectiune</text>
<text x="23.6" y="91.7">Nr.cablu</text>
<text x="68.8" y="93.5">[mm ]</text>
<text x="121.7" y="91.7">Nr.cablu</text>
<text x="166.9" y="93.5">[mm ]</text>
<text x="27.5" y="99.8">405.1</text>
<text x="46.9" y="99.8">VLPY</text>
<text x="125.6" y="99.8">405.2</text>
<text x="145" y="99.8">VLPY</text>
<text x="27.5" y="105.8">409.1</text>
<text x="46.9" y="106.2">VLPY</text>
<text x="125.6" y="105.8">409.2</text>
<text x="145" y="106.2">VLPY</text>
<text x="48.3" y="113.9">Comutator lumini-</text>
<text x="148.9" y="113.9">Comutator lumini-</text>
<text x="23.6" y="114.3">Traseu 4.1-</text>
<text x="121.7" y="114.3">Traseu 4.2-</text>
<text x="23.6" y="130.9">Nr.cablu</text>
<text x="66.3" y="128.4">Sectiune</text>
<text x="121.7" y="130.9">Nr.cablu</text>
<text x="164.4" y="128.4">Sectiune</text>
<text x="68.8" y="132.6">[mm ]</text>
<text x="166.9" y="132.6">[mm ]</text>
<text x="27.5" y="139">601</text>
<text x="46.9" y="139.3">VLPY</text>
<text x="125.6" y="139">601</text>
<text x="145" y="139.3">VLPY</text>
<text x="27.5" y="145">602</text>
<text x="46.9" y="145.3">VLPY</text>
<text x="125.6" y="145">602</text>
<text x="145" y="145.3">VLPY</text>
<text x="27.5" y="151.3">613</text>
<text x="46.9" y="151.3">VLPY</text>
<text x="125.6" y="151.3">613</text>
<text x="145" y="151.3">VLPY</text>
<text x="27.5" y="157.3">615.1</text>
<text x="46.9" y="157.7">VLPY</text>
<text x="125.6" y="157.3">615.2</text>
<text x="145" y="157.7">VLPY</text>
<text x="46.9" y="163.7">VLPY</text>
<text x="145" y="163.7">VLPY</text>
<text x="23.6" y="171.8">Traseu 5.1-</text>
<text x="121.7" y="171.8">Traseu 5.2-</text>
<text x="23.6" y="188.4">Nr.cablu</text>
<text x="68.8" y="190.1">[mm ]</text>
<text x="121.7" y="188.4">Nr.cablu</text>
<text x="166.9" y="190.1">[mm ]</text>
<text x="27.5" y="196.5">311</text>
<text x="46.9" y="196.8">VLPY</text>
<text x="125.6" y="196.5">311</text>
<text x="145" y="196.8">VLPY</text>
<text x="27.5" y="202.8">311A</text>
<text x="46.9" y="202.8">VLPY</text>
<text x="125.6" y="202.8">311A</text>
<text x="145" y="202.8">VLPY</text>
<text x="27.5" y="208.8">313</text>
<text x="46.9" y="208.8">VLPY</text>
<text x="125.6" y="208.8">313</text>
<text x="145" y="208.8">VLPY</text>
<text x="27.5" y="214.8">351.1</text>
<text x="46.9" y="215.2">VLPY</text>
<text x="125.6" y="214.8">351.2</text>
<text x="145" y="215.2">VLPY</text>
<text x="27.5" y="221.2">353.1</text>
<text x="46.9" y="221.2">VLPY</text>
<text x="125.6" y="221.2">353.2</text>
<text x="145" y="221.2">VLPY</text>
<text x="27.5" y="227.2">339</text>
<text x="46.9" y="227.2">VLPY</text>
<text x="125.6" y="227.2">339</text>
<text x="145" y="227.2">VLPY</text>
<text x="27.5" y="233.2">339A</text>
<text x="46.9" y="233.5">VLPY</text>
<text x="125.6" y="233.2">339A</text>
<text x="145" y="233.5">VLPY</text>
<text x="27.5" y="239.5">363.1</text>
<text x="46.9" y="239.5">VLPY</text>
<text x="125.6" y="239.5">363.2</text>
<text x="145" y="239.5">VLPY</text>
<text x="27.5" y="245.5">365.1</text>
<text x="125.6" y="245.5">365.2</text>
</g>
</svg>
